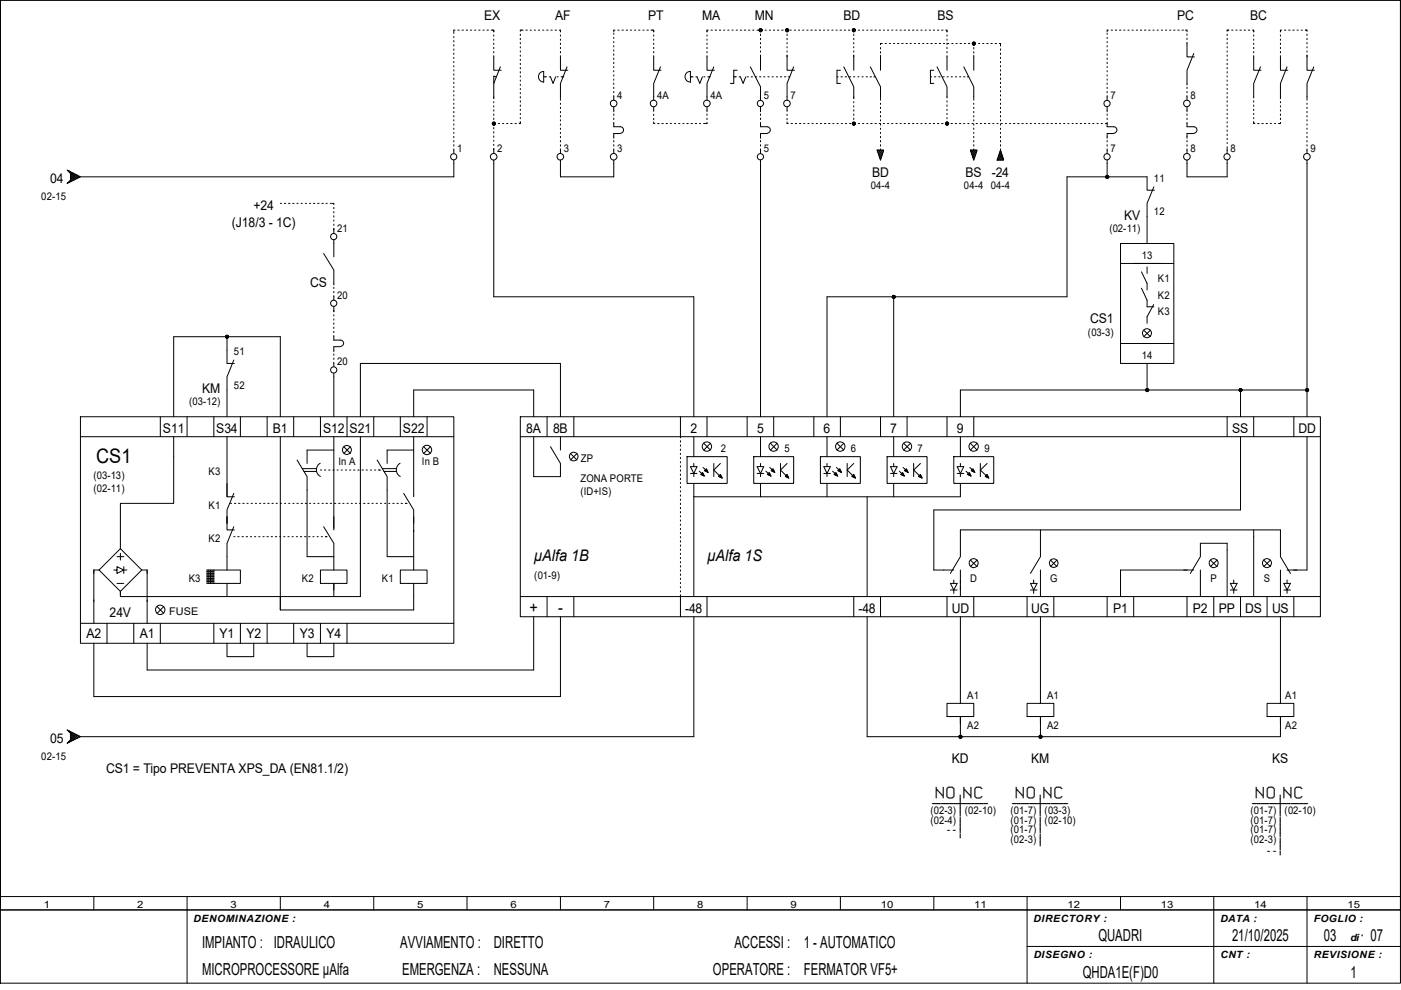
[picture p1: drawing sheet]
<svg xmlns="http://www.w3.org/2000/svg" width="297mm" height="210mm" viewBox="0 0 297 210" stroke-linecap="round" stroke-linejoin="round" font-family="sans-serif">
<g fill="none" stroke="#000" stroke-width=".21">
<path d="M.1 0h296.8v208.5h-296.8zM.1 0h296.8v193h-296.8zM96.2 6.9v.2M96.2 7.7v.3M96.2 8.6v.3M96.2 9.5v.3M96.2 10.4v.3M96.2 11.3v.3M96.2 12.1v.3M96.2 13v.3M96.2 13.9v.3M96.2 14.8v.3"/>
<path d="M96.2 15.7v.3M96.2 16.6v.2M96.2 17.4v.3M96.2 18.3v.3M96.2 19.2v.3M96.5 6.4h-.3v.3M97.1 6.4h.3M98 6.4h.3M98.8 6.4h.3M99.7 6.4h.3M100.6 6.4h.3M101.5 6.4h.3"/>
<path d="M102.4 6.4h.3M103.2 6.4h.3M104.1 6.4h.6v.4M104.7 11.8v3.1h1.6M104.7 7.4v.3M104.7 8.3v.3M104.7 9.1v.3M104.7 10v.3M104.7 10.9v.3M105.2 16.3l-.5-.2v1.6M106.1 14.2l-1.4 3.5v3.2M110.3 7.2v.3"/>
<path d="M110.3 8.1v.3M110.3 9v.3M110.3 9.9v.3M110.3 10.8v.2M110.3 11.7v.2M110.3 12.6v.2M110.3 13.4v.3M110.3 14.3v.3M110.3 15.2v.3M110.3 16.1v.2M110.3 17v.2M110.3 17.9v.2"/>
<path d="M110.3 18.8v.2M110.3 19.6v.3M110.9 6.4h-.6v.2M111.5 6.4h.3M112.4 6.4h.2M113.3 6.4h.2M114.2 6.4h.2M115.1 6.4h.2M115.3 17.4a1.12 1.12 0 0 1-1.1-1.1 1.12 1.12 0 0 1 1.1-1.1v2.2M115.3 16.3h.6M115.9 6.4h.3M116.5 16.3h.2l.6 1.4 .5-1.4"/>
<path d="M116.8 6.4h.3M117.7 6.4h.3M118.1 16.3h.3M118.6 6.4h.2v.4M118.8 11.8v3.1h1.6M118.8 7.4v.3M118.8 8.3v.3M118.8 9.1v.3M118.8 10v.3M118.8 10.9v.3M119 16.3h.5M120.2 14.2l-1.4 3.5v3.2"/>
<path d="M130.1 7v.3M130.1 7.9v.3M130.1 8.8v.3M130.1 9.7v.2M130.1 10.6v.2M130.1 11.4v.3M130.1 12.3v.3M130.1 13.2v.3M130.1 14.1v.3M130.1 15v.2M130.1 15.9v.2M130.1 16.8v.2"/>
<path d="M130.1 17.6v.3M130.1 18.5v.3M130.1 19.4v.3M130.4 6.4h-.3v.3M131 6.4h.3M131.9 6.4h.3M132.8 6.4h.3M133.6 6.4h.3M134.5 6.4h.3M135.4 6.4h.3M136.3 6.4h.3M137.2 6.4h.3"/>
<path d="M138 6.4h.6v.4M138.6 11.8v3.1h1.6M138.6 7.4v.3M138.6 8.3v.3M138.6 9.1v.3M138.6 10v.3M138.6 10.9v.3M140 14.2l-1.4 3.5v3.6M146.4 17.4a1.12 1.12 0 0 1-1.2-1.1 1.12 1.12 0 0 1 1.2-1.1v2.2M146.4 16.3h.5M147.5 16.3h.3l.6 1.4 .5-1.4M149.2 16.3h.3"/>
<path d="M149.9 11.8v3.1h1.6M149.9 7.4v.3M149.9 8.3v.3M149.9 9.1v.3M149.9 10v.3M149.9 10.9v.3M150.1 16.3h.5M150.2 6.4h-.3v.4M150.7 6.4h.3M151.3 14.2l-1.4 3.5v3.6M151.6 6.4h.3M152.5 6.4h.3"/>
<path d="M153.4 6.4h.3M154.3 6.4h.3M155.2 6.4h.2M155.6 16.3h.5M156.1 6.4h.2M156.3 14.9h-.7v2.8h-.7M156.7 16.3h.3l.6 1.4 .5-1.4M156.9 6.4h.3M157.8 6.4h.3M158.4 16.3h.3M158.7 6.4h.3M159.1 14.2l2.1 4.2v2.9"/>
<path d="M159.3 16.3h.3M159.6 6.4h.2M160.1 16.3h.3M160.5 6.4h.2M160.9 6.4h.7M161 16.3h.3M161.2 6.4v.2M161.2 7.2v.3M161.2 8.1v.3M161.2 9v.3M161.2 9.9v.3M161.2 10.8v.2"/>
<path d="M161.2 11.7v3.2M161.9 16.3h.3M162.2 6.4h.3M162.8 16.3h.3M163.1 6.4h.3M163.7 16.3h.3M164 6.4h.2M164.6 16.3h.2M164.8 6.4h.3M165.4 16.3h.3M165.7 6.4h.3M166.3 16.3h.3"/>
<path d="M166.6 6.4h.6M166.9 11.7v3.2h1.5M166.9 6.4v.2M166.9 7.2v.3M166.9 8.1v.3M166.9 9v.3M166.9 9.9v.3M166.9 10.8v.2M167.1 16.3h.4M167.5 6.4h.3M168.3 14.2l-1.4 3.5v3.6M168.4 6.4h.3"/>
<path d="M169.3 6.4h.2M170.2 6.4h.2M171.1 6.4h.2M171.9 6.4h.3M172.8 6.4h.3M173.7 6.4h.3M174.6 6.4h.2M175.5 6.4h.2M176.4 6.4h.2M177.2 6.4h.3M177.5 16.3h.2M178.1 6.4h.3"/>
<path d="M178.2 14.9h-.7v2.8h.7M178.3 16.3h.3M178.9 14.2l2.1 4.2v2.5M179 6.4h.3M179.2 16.3h.3M179.9 6.4h.3M180.1 16.3h.3M180.8 6.4h.6M181 16.3h.2M181 6.4v.2M181 7.2v.3M181 8.1v.3"/>
<path d="M181 9v.3M181 9.9v.3M181 10.8v.2M181 11.7v3.2M181.9 16.3h.2M182 6.4h.2M182.7 16.3h.3M182.9 6.4h.2M183.6 16.3h.3M183.8 6.4h.2M184.5 16.3h.3M184.5 14.2l2.2 4.2v2.5"/>
<path d="M184.6 6.4h.3M185.2 16.3h.4M185.5 6.4h.3M186.4 6.4h.3M186.7 10.1v.3M186.7 11v.3M186.7 11.7v3.2M187 9.2h-.3v.3M187.3 6.4h.2M187.7 9.2h.2M188.2 6.4h.2M188.5 9.2h.3"/>
<path d="M189.1 6.4h.2M189.4 9.2h.3M189.9 6.4h.3M190.3 9.2h.3M190.8 6.4h.3M191.2 9.2h.3M191.7 6.4h.3M192.1 9.2h.3M192.6 6.4h.3M193 9.2h.2M193.5 6.4h.3M193.8 9.2h.3"/>
<path d="M194.3 6.4h.3M194.7 9.2h.3M195.2 6.4h.3M195.6 9.2h.3M196.1 6.4h.3M196.5 9.2h.3M197 6.4h.3M197.3 16.3h.2M197.4 9.2h.3M197.9 6.4h.3M198 14.9h-.7v2.8h.7M198.1 16.3h.3"/>
<path d="M198.2 9.2h.3M198.7 14.2l2.1 4.2v2.4M198.8 6.4h.2M199 16.3h.3M199.1 9.2h.3M199.6 6.4h.3M199.9 16.3h.3M200 9.2h.3M200.5 6.4h.3v.4M200.8 7.4v.3M200.8 8.3v.3M200.8 9.1v.3"/>
<path d="M200.8 10v.3M200.8 10.9v.3M200.8 11.8v3.1M200.8 16.3h.2M200.9 9.2h.3M201.7 16.3h.2M201.8 9.2h.3M202.6 16.3h.2M202.7 9.2h.2M203.5 16.3h.2M203.5 9.2h.3M204.3 16.3h.3"/>
<path d="M204.3 14.2l2.2 4.2v2.5M204.4 9.2h.3M205.1 16.3h.3M205.3 9.2h.3M206.2 9.2h.6M206.5 9.2v.3M206.5 10.1v.3M206.5 11v.3M206.5 11.7v3.2M207.5 9.2h.2M208.4 9.2h.2M209.2 9.2h.3"/>
<path d="M210.1 9.2h.3M211 9.2h.3M211.9 9.2h.2v.6M212.1 10.4v.3M212.1 11.3v.3M212.1 12.1v.3M212.1 13v.3M212.1 13.9v.3M212.1 14.8v.3M212.1 15.7v.3M212.1 16.6v.2M212.1 17.4v.3"/>
<path d="M212.1 18.3v.3M212.1 19.2v.3M234.7 7v.3M234.7 7.9v.3M234.7 8.8v.3M234.7 9.7v.2M234.7 10.6v.2M234.7 11.4v.3M234.7 12.3v.3M234.7 13.2v.3M234.7 14.1v.3M234.7 15v.2"/>
<path d="M234.7 15.9v.2M234.7 16.8v.2M234.7 17.6v.3M234.7 18.5v.3M234.7 19.4v.3M235 6.4h-.3v.3M235.6 6.4h.3M236.5 6.4h.3M237.4 6.4h.3M238.2 6.4h.3M239.1 6.4h.3M240 6.4h.3"/>
<path d="M240.9 6.4h.3M241.8 6.4h.3M242.7 6.4h.2M243.5 6.4h.3M244.4 6.4h.3M245.3 6.4h.3M246.2 6.4h.3M247.1 6.4h.3M248 6.4h.2M248.8 6.4h.3M249.7 6.4h.3M250.6 6.4h.3"/>
<path d="M251.3 6.4h.4v.3M251.7 9v3.1h1.5M251.7 7.2v.3M251.7 8.1v.3M251.7 18.5v.3M251.7 19.4v.3M253.1 11.3l-1.4 3.6v3.1M260.2 7.2v.3M260.2 8.1v.3M260.2 9v.3M260.2 9.9v.3M260.2 10.8v.2"/>
<path d="M260.2 11.7v.2M260.2 12.6v.2M260.2 13.4v.3M260.2 14.3v.3M260.2 15.2v.3M260.2 16.1v.2M260.2 17v.2M260.2 17.9v.2M260.2 18.8v.2M260.2 19.6v.3M260.5 6.4h-.3v.2M261.2 6.4h.2"/>
<path d="M262 6.4h.3M262.9 6.4h.3M263.8 6.4h.3M264.7 6.4h.3M265.6 6.4h.2v.4M265.8 11.8v3.1h1.6M265.8 7.4v.3M265.8 8.3v.3M265.8 9.1v.3M265.8 10v.3M265.8 10.9v.3M267.2 14.2l-1.4 3.5v3.1"/>
<path d="M271.5 11.8v3.1h1.5M271.5 7.4v.3M271.5 8.3v.3M271.5 9.1v.3M271.5 10v.3M271.5 10.9v.3M271.7 6.4h-.2v.4M272.3 6.4h.3M272.9 14.2l-1.4 3.5v3.2M273.2 6.4h.3M274.1 6.4h.3M275 6.4h.2"/>
<path d="M275.9 6.4h.2M276.8 6.4h.3v.2M277.1 11.7v3.2h1.6M277.1 7.2v.3M277.1 8.1v.3M277.1 9v.3M277.1 9.9v.3M277.1 10.8v.2M278.5 14.2l-1.4 3.5v3.2M14.2 36.1l2.9 1.4-2.9 1.4 .7-.7v-1.4zM14.3 38.8h.1M14.4 36.2h-.1"/>
<path d="M14.6 36.4v-.1l1.7 1.6 .5-.5M14.7 38.4l.2 .2M14.9 36.4l-.2 .2M14.9 37.2l.5-.5 1.1 1.1M14.9 37l1.1 1M14.9 37.4l.8 .8M14.9 38.2l.3 .2M15.2 36.6l-.3 .2M15.7 36.8l-.8 .8M16 37l-1.1 1M16.5 37.3l-1.1 1-.5-.5M16.8 37.6l-.5-.5-1.7 1.6v-.1"/>
<path d="M96.2 34v3.5h-79.1M96.2 20.1v.3M96.2 21v.3M96.2 21.9v.2M96.2 22.7v.3M96.2 23.6v.3M96.2 24.5v.3M96.2 25.4v.3M96.2 26.3v.2M96.2 27.2v.2M96.2 28.1v.2M96.2 28.9v.3"/>
<path d="M96.2 29.8v.3M96.2 30.7v.3M96.2 31.6v1M104.7 34v28.9h42.4v25.5M104.7 26.2h.3M104.7 21.5v.3M104.7 22.4v.3M104.7 23.3v.3M104.7 24.2v.3M104.7 25.1v.3M104.7 26v.5M104.7 27.1v.2"/>
<path d="M104.7 27.9v.3M104.7 28.8v.3M104.7 29.7v.3M104.7 30.6v.3M104.7 31.5v1.1M105.7 26.2h.2M106.5 26.2h.3M107.4 26.2h.3M108.3 26.2h.3M109.2 26.2h.3M110.3 25.8v.4h-.2M110.3 20.5v.3"/>
<path d="M110.3 21.4v.3M110.3 22.3v.3M110.3 23.2v.2M110.3 24v.3M110.3 24.9v.3M118.8 21v.3M118.8 21.9v.2M118.8 22.7v.3M118.8 23.6v.3M118.8 24.5v.3M118.8 25.4v.3M118.8 26.3v.2"/>
<path d="M118.8 27.2v.2M118.8 28.1v.2M118.8 28.9v.3M118.8 29.8v.3M118.8 30.7v.3M118.8 31.6v1M118.8 34v3.5h11.3v-3.5M130.1 26v.9h1.4a.7 .7 0 0 1 .7 .7 .7 .7 0 0 1-.7 .7h-1.4v1M130.1 20.3v1M130.1 22.6v1.1M130.1 24.2v.3M130.1 25.1v.3"/>
<path d="M130.1 29.8v.3M130.1 30.7v.3M130.1 31.6v1M138.6 22.6v1M138.6 24.2v.3M138.6 25.1v.3M138.6 25.9v.3h.2M139.4 26.2h.3M140.3 26.2h.3M141.2 26.2h.3M142.1 26.2h.3M143 26.2h.3"/>
<path d="M143.9 26.2h.2M144.8 26.2h.2M145.6 26.2h.3M146.5 26.2h.3M147.4 26.2h.3M148.3 26.2h.2M149.2 26.2h.2M149.9 26v.2h-.3M149.9 22.6v1.1M149.9 24.2v.3M149.9 25.1v.3M161.2 26v.9h1.4a.7 .7 0 0 1 .7 .7 .7 .7 0 0 1-.7 .7h-1.4v1"/>
<path d="M161.2 22.6v1.1M161.2 24.2v.3M161.2 25.1v.3M161.2 29.8v.3M161.2 30.7v.3M161.2 31.6v1M161.2 34v54.4M166.9 22.6v1M166.9 24.2v.3M166.9 25.1v.3M166.9 25.9v.3h.2M167.7 26.2h.3"/>
<path d="M168.6 26.2h.3M169.5 26.2h.3M170.4 26.2h.2M171.3 26.2h.2M172.2 26.2h.2M173.1 26.2h.2M173.9 26.2h.3M174.8 26.2h.3M175.7 26.2h.3M176.6 26.2h.2M177.5 26.2h.2M178.3 26.2h.3"/>
<path d="M179.2 26.2h.3M180.1 26.2h.3M180.7 26.2h.7M181 21.5v.3M181 22.4v.3M181 23.3v.3M181 24.2v.3M181 25.1v.3M181 26v.2M182 26.2h.2M182.9 26.2h.2M183.8 26.2h.2"/>
<path d="M184.6 26.2h.3M185.5 26.2h.3M186 31.8h1.4l-.7 2.2zM186 31.8v.1M186.1 32.1l.9 1M186.2 31.8l.9 1-.6 .6M186.3 32.7l.6 .7-.3 .3M186.4 26.2h.3M186.4 31.8l-.3 .4M186.4 33.3l.4 .4M186.6 31.8l.6 .6M186.6 33.9l.1 .1"/>
<path d="M186.7 21v.3M186.7 21.9v.2M186.7 22.7v.3M186.7 23.6v.3M186.7 24.5v.3M186.7 25.4v.3M186.7 26.3v.2M186.7 27.2v.2M186.7 28.1v.2M186.7 28.9v.3M186.7 29.8v.3M186.7 30.7v.3"/>
<path d="M186.7 31.6v.2M186.8 31.8l-.6 .7M187 31.8l.3 .3M187.2 31.8l-.9 1M187.3 26.2h.2M187.3 32.2l-1 .9M188.2 26.2h.2M189.1 26.2h.2M189.9 26.2h.3M190.8 26.2h.3M191.7 26.2h.3M192.6 26.2h.3"/>
<path d="M193.5 26.2h.3M194.3 26.2h.3M195.2 26.2h.3M196.1 26.2h.3M197 26.2h.3M197.9 26.2h.3M198.8 26.2h.2M199.6 26.2h.3M200.5 26.2h.5M200.8 21.4v.3M200.8 22.3v.3M200.8 23.2v.3"/>
<path d="M200.8 24v.3M200.8 24.9v.3M200.8 25.8v.4M201.6 26.2h.3M202.5 26.2h.3M203.4 26.2h.3M204.3 26.2h.3M205.2 26.2h.2M205.7 31.8h1.5l-.7 2.2zM205.8 31.8l-.1 .1M205.8 32.1l1 1M205.9 31.8l1 1"/>
<path d="M206 32.7l.7 .7-.3 .3M206.1 26.2h.2M206.2 31.8l-.3 .4M206.4 31.8l.6 .6M206.5 21v.3M206.5 21.9v.2M206.5 22.7v.3M206.5 23.6v.3M206.5 24.5v.3M206.5 25.4v.3M206.5 26.3v.2M206.5 27.2v.2"/>
<path d="M206.5 28.1v.2M206.5 28.9v.3M206.5 29.8v.3M206.5 30.7v.3M206.5 31.6v.2M206.5 33.9v.1M206.6 31.8l-.7 .7M206.8 31.8l.2 .3M206.8 32.8l-.6 .6 .4 .3M207 26.2h.2M207 31.8l-.9 1M207 32.2l-.8 .9"/>
<path d="M207.8 26.2h.3M208.7 26.2h.3M209.6 26.2h.3M210.5 26.2h.2M211.4 26.2h.2M211.4 34h.1M211.5 33.7l.3 .3M211.6 33.4l.6 .6M211.7 33.1l.9 .9M211.8 32.8l.9 .9-.3 .3M211.9 32.4l.6 .7-.9 .9M212 32.1l.3 .3"/>
<path d="M212.1 31.8l.7 2.2h-1.4zM212.1 20.1v.3M212.1 21v.3M212.1 21.9v.2M212.1 22.7v.3M212.1 23.6v.3M212.1 24.5v.3M212.1 25.4v.3M212.1 26.3v.2M212.1 27.2v.2M212.1 28.1v.2M212.1 28.9v.3"/>
<path d="M212.1 29.8v.3M212.1 30.7v.3M212.1 31.6v.3M212.2 32.2l-.3 .3M212.3 26.2h.2M212.3 32.5l-.6 .6M212.4 32.8l-.9 .9M212.6 33.4l-.6 .6M213.1 26.2h.3M214 26.2h.3M214.9 26.2h.3M215.8 26.2h.3"/>
<path d="M216.7 26.2h.3M217.5 26.2h.3M218.4 26.2h.3M219.3 26.2h.3M220.2 26.2h.3M221.1 26.2h.3M222 26.2h.2M222.8 26.2h.3M223.7 26.2h.3M224.6 26.2h.3M225.5 26.2h.3M226.4 26.2h.2"/>
<path d="M227.3 26.2h.2M228.1 26.2h.3M229 26.2h.3M229.9 26.2h.3M230.8 26.2h.3M231.7 26.2h.2M232.6 26.2h.2M233.5 26.2h.2M234.4 26.2h.3M234.7 26v.9h1.4a.7 .7 0 0 1 .7 .7 .7 .7 0 0 1-.7 .7h-1.4v1M234.7 20.3v1M234.7 22.6v1.1"/>
<path d="M234.7 24.2v.3M234.7 25.1v.3M234.7 29.8v.3M234.7 30.7v.3M234.7 31.6v1M234.7 34v3.5M244.6 39.6l-1.4 3.5v8.5M251.7 26v.9h1.4a.7 .7 0 0 1 .7 .7 .7 .7 0 0 1-.7 .7h-1.4v1M251.7 34v3.5h8.5v-3.5M251.7 20.3v1M251.7 22.6v1.1M251.7 24.2v.3"/>
<path d="M251.7 25.1v.3M251.7 29.8v.3M251.7 30.7v.3M251.7 31.6v1M260.2 20.5v.3M260.2 21.4v.3M260.2 22.3v.3M260.2 23.2v.2M260.2 24v.3M260.2 24.9v.3M260.2 25.8v.3M260.2 26.7v.3"/>
<path d="M260.2 27.6v.3M260.2 28.4v.3M260.2 29.3v.3M260.2 30.2v.3M260.2 31.1v.3M260.2 31.5v1.1M265.8 25.8v.4h.3M265.8 21.4v.3M265.8 22.3v.3M265.8 23.2v.3M265.8 24v.3M265.8 24.9v.3"/>
<path d="M266.7 26.2h.3M267.5 26.2h.3M268.4 26.2h.3M269.3 26.2h.3M270.2 26.2h.3M271.5 21.5v.3M271.5 22.4v.3M271.5 23.3v.3M271.5 24.2v.3M271.5 25.1v.3M271.5 26v.2h-.4M277.1 21v.3"/>
<path d="M277.1 21.9v.2M277.1 22.7v.3M277.1 23.6v.3M277.1 24.5v.3M277.1 25.4v.3M277.1 26.3v.2M277.1 27.2v.2M277.1 28.1v.2M277.1 28.9v.3M277.1 29.8v.3M277.1 30.7v.3M277.1 31.6v1"/>
<path d="M277.1 34v54.4M59.4 43.1h.3M60.3 43.1h.3M61.2 43.1h.3M62.1 43.1h.3M62.9 43.1h.3M63.8 43.1h.3M64.7 43.1h.3M65.6 43.1h.3M66.5 43.1h.3M67.3 43.1h.3M68.2 43.1h.3"/>
<path d="M68.6 53.8l2.2 3.5v3.2M69.1 43.1h.3M70 43.1h.3M70.4 43.1h.4v.3M70.8 44v.3M70.8 44.9v.3M70.8 45.8v.3M70.8 46.7v.2M70.8 47.5v.3M70.8 48.4v1.1M70.8 50.9v3.6M237.6 51.6h11.3v25.5h-11.3z"/>
<path d="M237.6 55.9h11.3M242 57.7l1.2 2.4v1.4M243.2 56.6v1.4M244.8 40.3h-1.6v-2.8h-17v25.4h-50.9v25.5M48.1 71.4v5.7h1.6M49.6 76.4l-1.5 3.5v8.5M70.8 71.2v.9h1.4a.68 .68 0 0 1 .7 .7 .68 .68 0 0 1-.7 .7M70.8 60.9v.3M70.8 61.8v.3M70.8 62.7v1M70.8 65.1v1M70.8 66.8v.2"/>
<path d="M70.8 67.6v.3M70.8 68.5v.3M70.8 69.4v.3M70.8 70.3v.3M70.8 75.1v.3M70.8 75.9v.3M70.8 76.8v1M70.8 79.2v9.2M72.2 73.5h-1.4v1.1M189.5 62.9v25.5M237.6 72.9h11.3M242 61.1l1.2 2.6v1.4h1.4"/>
<path d="M242.5 70l1.4 1.4M243.2 77.1v5.6M243.9 70l-1.4 1.4M244.6 64.6l-1.4 2.6v1.4M17.1 88.4h79.1v48h-79.1zM17.1 92.6h79.1M34 88.4v4.2M36.8 92.6v14.2h-11.3v9.6M36.8 88.4v-17h22.6v17M39.7 88.4v4.2M45.3 88.4v4.2M48.1 92.6v12.8"/>
<path d="M51 88.4v4.2M56.6 88.4v4.2M59.4 92.6v36.8h28.3v-5.7M62.3 88.4v4.2M63 97.6l2.1 3.5v17h5.7M64.1 99.4h3M64.4 100h2.7M67.9 98.3a1.6 1.6 0 0 0 0 2.7M67.9 88.4v4.2M67.9 99.7h.3M68.8 99.7h.3M69.7 99.7h.3"/>
<path d="M70.6 99.7h.3M70.8 92.6v19.8M70.8 95.5h-5.7v2.8M71.5 99.7h.2M72.3 99.7h.3M72.9 94.7l1.4 1.5M73.2 99.7h.3M73.6 88.4v4.2M74.1 99.7h.3M74.3 94.7l-1.4 1.5M75 99.7h.3M75.9 99.7h.3"/>
<path d="M76.4 88.4v-11.3h42.4v11.3M76.4 92.6v33.9h-50.9v-1M76.7 99.7h.3M77.6 99.7h.3M78.5 99.7h.3M79.2 88.4v4.2M79.4 99.7h.3M80 97.6l2.1 3.5v17h5.6M80.3 99.7h.3M81.1 99.4h3M81.4 100h2.7M84.8 98.3a1.6 1.6 0 0 0 .1 2.7"/>
<path d="M84.9 88.4v4.2M87.7 88.4v-5.7h25.5v5.7M87.7 92.6v12.8M87.7 95.5h-5.6v2.8M89.8 94.7l1.5 1.5M90.5 88.4v4.2M91.3 94.7l-1.5 1.5M110.3 88.4h169.6v42.4h-169.6zM110.3 92.6h169.6M113.2 92.6v8.5h5.6v-2.8l-2.1-3.6M116 88.4v4.2M118.8 92.6v2.9"/>
<path d="M120.9 96.2l1.4 1.4M121.7 88.4v4.2M122.3 96.2l-1.4 1.4M144.3 88.4v4.5M144.3 93.5v.3M144.3 94.4v.3M144.3 95.2v.3M144.3 96.1v.3M144.3 97v.3M144.3 97.9v.3M144.3 98.8v.3M144.3 99.7v.2"/>
<path d="M145.7 96.9h8.5v5.6h-8.5zM146.4 99h1.4l-.7 1.4zM147.1 92.6v4.3M147.1 98.3v.7M148.2 99.9l.6 .5M149.1 99.1l.5 .5M149.2 94l1.4 1.5M149.6 99.6l.2-.2 .4 .8-.9-.4zM149.6 99.7l.2-.2 .3 .6-.7-.3zM149.6 99.7h.1l.2 .2zM149.7 99.7l.1 .1zM149.7 99.6l.3 .4-.5-.2z"/>
<path d="M149.9 88.4v4.2M150.6 94l-1.4 1.5M151.3 98.3v2.8M152.7 98.3l-1.4 1.4 1.4 1.4M158.4 88.4v4.2M159.8 96.9h8.5v5.6h-8.5zM160.5 99h1.4l-.7 1.4zM161.2 92.6v4.3M161.2 98.3v.7M162.4 99.9l.5 .5M163.2 99.1l.5 .5M163.4 94l1.4 1.5"/>
<path d="M163.7 99.6l.2-.2 .4 .8-.8-.4zM163.8 99.7h.1l.1 .2zM163.8 99.7l.1 .1zM163.9 99.5l.3 .6-.6-.3zM163.9 99.6l.2 .4-.4-.2zM164 88.4v4.2M164.8 94l-1.4 1.5M165.5 98.3v2.8M166.9 98.3l-1.4 1.4 1.4 1.4M172.5 88.4v4.2M173.9 96.9h8.5v5.6h-8.5zM174.7 99h1.4l-.8 1.4z"/>
<path d="M175.3 92.6v4.3M175.3 98.3v.7M176.5 99.9l.5 .5M177.3 99.1l.5 .5M177.5 94l1.4 1.5M177.8 99.6l.3-.2 .3 .8-.8-.4zM177.9 99.7l.1-.1 .2 .4-.4-.2zM177.9 99.7h.1l.1 .2zM178 99.7l.1 .1zM178 99.5l.3 .6-.6-.3zM178.2 88.4v4.2M178.9 94l-1.4 1.5"/>
<path d="M179.6 98.3v2.8M181 98.3l-1.4 1.4 1.4 1.4M186.7 88.4v4.2M188.1 96.9h8.5v5.6h-8.5zM188.8 99h1.4l-.7 1.4zM189.5 92.6v4.3M189.5 98.3v.7M190.7 99.9l.5 .5M191.5 99.1l.5 .5M191.6 94l1.4 1.5M191.8 99.8l.4-.4 .4 .8zM192 99.8l.1-.1 .2 .2z"/>
<path d="M192 99.7l.1-.1 .3 .4-.5-.2zM192.1 99.7l.1 .1zM192.1 99.5l.4 .6-.6-.3zM192.3 88.4v4.2M193 94l-1.4 1.5M193.7 98.3v2.8M195.2 98.3l-1.5 1.4 1.5 1.4M200.8 88.4v4.2M202.2 96.9h8.5v5.6h-8.5zM202.9 99h1.4l-.7 1.4zM203.6 92.6v4.3M203.6 98.3v.7"/>
<path d="M204.8 99.9l.5 .5M205.6 99.1l.5 .5M205.7 94l1.5 1.5M206.1 99.6l.2-.2 .4 .8-.8-.4zM206.1 99.8l.2-.1 .1 .2zM206.2 99.7l.1-.1 .2 .4-.4-.2zM206.2 99.7h.1M206.3 99.5l.3 .6-.6-.3zM206.5 88.4v4.2M207.2 94l-1.5 1.5M207.9 98.3v2.8M209.3 98.3l-1.4 1.4 1.4 1.4"/>
<path d="M260.2 88.4v4.2M263 92.6v15.6h-65v12.7h4.2M263 82.7v5.7M265.8 88.4v4.2M274.3 88.4v4.2M277.1 92.6v28.3h-4.2M277.1 82.7h-73.5v5.7M24.8 118.1h1.4M25.5 117.3v1.5M48.1 102.5v2.9h1.6M48.8 106.8h.3M49.6 111.7l-1.5 3.5v5.7"/>
<path d="M49.6 104.6l-1.5 3.6v4.2h1.6M49.6 113.8h.2M49.7 106.8h.3M50.4 113.8h.3M50.6 106.8h.3M51.3 113.8h.3M51.5 106.8h.3M52.2 113.8h.3M52.4 106.8h.2M53.1 113.8h.2M53.3 106.8h.2M54 113.8h.2"/>
<path d="M54.1 106.8h.3M54.9 113.8h.2M55 106.8h.3M55.7 113.8h.3M55.9 106.8h.3M56.6 113.8h.3M56.8 106.8h.3M57.5 113.8h.3M57.7 106.8h.3M58.4 113.8h.3M58.5 106.8h.3M59.3 113.8h.2"/>
<path d="M59.4 106.8h.3M60.2 113.8h.2M60.3 106.8h.3M61 113.8h.3M61.2 106.8h.3M61.9 113.8h.3M62.1 106.8h.3M62.8 113.8h.3M62.9 106.8h.3M63.7 113.8h.3M63.8 106.8h.3M64.6 113.8h.3"/>
<path d="M64.7 106.8h.3M65.4 113.8h.3M65.6 106.8h.3M66.3 113.8h.3M66.5 106.8h.3M67.2 113.8h.3M67.4 106.8h.2M68.1 113.8h.3M68.3 106.8h.2M68.6 111.7l2.2 3.5v2.9M69 113.8h.3M69.1 106.8h.3"/>
<path d="M70 106.8h.3M70.8 118.1v2.8M70.9 106.8h.3M71.8 106.8h.3M72.7 106.8h.2M73.6 106.8h.2M74.5 106.8h.2M75.3 106.8h.3M76.2 106.8h.3M77.1 106.8h.3M78 106.8h.3M78.9 106.8h.2"/>
<path d="M79.8 106.8h.2M80.6 106.8h.3M81.5 106.8h.3M82.4 106.8h.3M83.3 106.8h.3M84.2 106.8h.3M85 106.8h.3M85.6 104.6l2.1 3.6v2.8M85.9 106.8h.4M87.7 109.6v11.3M144.3 100.5v.3M144.3 101.4v.3"/>
<path d="M144.3 102.3v.3M144.3 103.2v.3M144.3 104.1v.3M144.3 105v.2M144.3 105.9v.2M144.3 106.7v.3M144.3 107.6v.3M144.3 108.5v.3M144.3 109.4v.2M144.3 110.3v.2M144.3 111.2v.2M144.3 112.1v.2"/>
<path d="M144.3 112.9v.3M144.3 113.8v.3M144.3 114.7v.3M144.3 115.6v.3M144.3 116.5v.2M144.3 117.3v.3M144.3 118.2v.3M144.3 119.1v.3M144.3 120v.3M146.4 100.4h1.4M147.1 100.4v.7M147.1 102.5v24"/>
<path d="M148.8 100.4l.2-.2 .3 .8-.7-.4zM148.8 100.5l.2-.2 .3 .6-.7-.3zM148.9 100.5l.1 .1zM148.9 100.4l.3 .4-.5-.2zM148.9 100.5l.2 .2-.3-.1zM152.5 101l.2-.2 .2 .5zM152.5 100.8l.2-.2 .5 .8-.8-.4zM152.6 100.9l.1-.2 .3 .6-.6-.3zM152.6 101l.1-.1 .1 .2zM152.7 101h.1M160.5 100.4h1.4M161.2 100.4v.7"/>
<path d="M161.2 102.5v2.9M162.9 100.4l.2-.2 .4 .8-.8-.4zM162.9 100.5l.2-.2 .3 .6-.6-.3zM163 100.5h.1l.1 .2zM163 100.5l.1 .1zM163.1 100.4l.2 .4-.4-.2zM166.7 100.8l.2-.2 .4 .8-.8-.4zM166.8 100.9l.2 .2-.3-.1zM166.8 101h.1zM166.8 100.8l.3 .5-.5-.3zM166.9 100.7l.3 .6-.7-.3zM174.7 100.4h1.4"/>
<path d="M175.3 100.4v.7M175.3 102.5v2.9M177 100.4l.2-.2 .4 .8-.8-.4zM177.1 100.5l.1-.2 .3 .6-.6-.3zM177.1 100.5h.1l.1 .2zM177.2 100.5v.1zM177.2 100.4l.3 .4-.5-.2zM180.8 100.8l.2-.2 .4 .8-.8-.4zM180.8 100.9l.2-.2 .3 .6-.6-.3zM180.9 100.9l.2 .2zM180.9 101h.1zM181 100.8l.2 .5-.4-.3z"/>
<path d="M183.9 105.4v21.1M188.8 100.4h1.4M189.5 100.4v.7M189.5 102.5v2.9M191 100.6l.4-.4 .4 .8zM191.2 100.5l.1-.1 .3 .4-.5-.2zM191.3 100.5l.2 .2zM191.3 100.5l.1 .1zM191.3 100.3l.4 .6-.7-.3zM194.9 100.8l.3-.2 .3 .8-.8-.4zM195 100.9l.2-.2 .2 .6-.6-.3zM195 100.9l.2 .2z"/>
<path d="M195.1 101h.1zM195.1 100.8l.3 .5-.5-.3zM202.9 100.4h1.4M203.6 100.4v.7M203.6 102.5v2.9h-56.5M205.3 100.6l.2-.2 .2 .4zM205.3 100.4l.2-.2 .4 .8-.8-.4zM205.3 100.6l.2-.1 .1 .2zM205.4 100.5l.1 .1zM205.5 100.3l.3 .6-.6-.3zM205.7 118.8l1.5 1.4M207.2 118.8l-1.5 1.4"/>
<path d="M209.1 100.8l.2-.2 .4 .8-.8-.4zM209.2 100.9l.2 .2zM209.2 101h.1zM209.3 100.7l.3 .6-.6-.3zM209.3 100.8l.2 .5-.5-.3zM220.6 112.4v5.7l-2.1 3.5M222.7 118.8l1.4 1.4M224.1 118.8l-1.4 1.4M256.6 118.8l1.5 1.4M258.1 118.8l-1.5 1.4M265.8 112.4v14.1M267.9 118.8l1.5 1.4"/>
<path d="M269.4 118.8l-1.5 1.4M17.1 132.2h79.1M21 120.9h-1.1v11.3M21 120.9l4.5-4.5 4.6 4.5-4.6 4.5zM22.7 132.2v4.2M24.1 120.9h.7v-.7l1.4 .7-1.4 .7v-.7M24.8 123.7h1.4M26.2 120.2v1.4M26.2 120.9h.7M28.4 132.2v4.2M30.1 120.9h1.1v11.3M33.3 128.7l1.4 1.4"/>
<path d="M34 132.2v4.2M34.7 128.7l-1.4 1.4M43.9 122.3h1.4M43.9 122h1.4M43.9 121.6h1.4M43.9 121.2h1.4M43.9 122.7h1.4M43.9 123h1.4M43.9 123.4h1.4M44.3 120.9v2.8M44.6 120.9v2.8M45 120.9v2.8"/>
<path d="M45.3 120.9h5.7v2.8h-5.7zM45.3 132.2v4.2M45.3 120.9h-1.4v2.8h1.4M48.1 136.4v2.9h5.7v-2.9M48.1 123.7v2.8M51 132.2v4.2M56.6 132.2v4.2M62.3 132.2v4.2M65.1 136.4v2.9h5.7v-2.9M67.9 120.9h5.7v2.8h-5.7zM67.9 132.2v4.2M70.8 123.7v2.8"/>
<path d="M73.6 132.2v4.2M84.9 120.9h5.6v2.8h-5.6zM110.3 126.5h169.6M113.2 130.8v11.3h-82v-5.7M116 126.5v4.3M118.8 130.8v16.9h-98.9v-11.3M121.7 126.5v4.3M144.3 120.9v.3M144.3 121.8v.2M144.3 122.6v.3M144.3 123.5v.3M144.3 124.4v.3"/>
<path d="M144.3 125.3v.3M144.3 126.2v4.6M147.1 130.8v25.5h-130M149.9 126.5v4.3M181 126.5v4.3M183.9 130.8v25.5h87.6v-2.9M186.7 126.5v4.3M200.8 126.5v4.3M201.5 121.6l2.1-3.5v-5.7h67.9v5.7l2.1 3.5M201.5 123.7h1.4l-.7 1.4zM201.5 125.1h1.4M202.2 123v.7"/>
<path d="M202.2 125.1v.8M203.6 120.9v5.6M203.6 130.8v18.4M206.5 126.5v4.3M217.8 126.5v4.3M218.5 123.7h1.4l-.7 1.4zM218.5 125.1h1.4M219.2 123v.7M219.2 125.1v.8M220.6 120.9v5.6M220.6 130.8v18.4M223.4 126.5v4.3"/>
<path d="M234.7 126.5v4.3M240.4 126.5v4.3M251.7 126.5v4.3M252.4 121.6l2.1-3.5v-2.9h5.7v11.3M253.1 120.9h-15.5v5.6M254.5 120.9v5.6M257.3 126.5v4.3M260.9 123.7h1.4l-.7 1.4zM260.9 125.1h1.4M261.6 123v.7M261.6 125.1v.8M263 126.5v4.3"/>
<path d="M268.6 126.5v4.3M271.5 120.9v5.6M271.5 130.8v18.4M272.2 123.7h1.4l-.7 1.4zM272.2 125.1h1.4M272.9 123v.7M272.9 125.1v.8M274.3 126.5v4.3M14.2 154.8l2.9 1.5-2.9 1.3 .7-.7v-1.4zM14.3 157.5l.1 .1M14.4 154.9h-.1M14.6 155.2v-.2l1.7 1.6 .5-.5"/>
<path d="M14.7 157.1l.2 .2M14.9 155.2l-.2 .1M14.9 156l.5-.6 1.1 1.1M14.9 155.7l1.1 1.1M14.9 156.1l.8 .8M14.9 156.9l.3 .3M15.2 155.3l-.3 .3M15.7 155.6l-.8 .7M16 155.7l-1.1 1.1M16.5 156l-1.1 1-.5-.5M16.8 156.4l-.5-.6-1.7 1.6v-.1M200.8 149.2h5.7v2.8h-5.7z"/>
<path d="M203.6 152v1.4zM203.6 153.4v2.9M217.8 149.2h5.6v2.8h-5.6zM220.6 152v1.4zM220.6 153.4v2.9M268.6 149.2h5.7v2.8h-5.7zM271.5 152v1.4zM.1 193h296.8M.1 190.2h296.8M19.9 190.2v2.8M39.7 190.2v18.3M59.4 190.2v2.8"/>
<path d="M79.2 190.2v2.8M99 190.2v2.8M118.8 190.2v2.8M138.6 190.2v2.8M158.4 190.2v2.8M178.2 190.2v2.8M198 190.2v2.8M217.8 190.2v18.3M237.6 190.2v2.8M257.3 190.2v18.3M277.1 190.2v18.3M217.8 200.7h79.1"/>
<circle cx="161.3" cy="6.4" r=".32"/>
<circle cx="166.9" cy="6.4" r=".32"/>
<circle cx="181" cy="6.4" r=".32"/>
<circle cx="206.5" cy="9.2" r=".32"/>
<circle cx="96.2" cy="33.3" r=".66"/>
<circle cx="104.7" cy="33.2" r=".7"/>
<circle cx="104.7" cy="26.2" r=".32"/>
<circle cx="118.8" cy="33.2" r=".7"/>
<circle cx="130.1" cy="21.9" r=".7"/>
<circle cx="130.1" cy="33.2" r=".7"/>
<circle cx="138.6" cy="21.9" r=".7"/>
<circle cx="149.9" cy="21.9" r=".7"/>
<circle cx="161.2" cy="21.9" r=".66"/>
<circle cx="161.2" cy="33.3" r=".66"/>
<circle cx="166.9" cy="21.9" r=".7"/>
<circle cx="181" cy="26.2" r=".32"/>
<circle cx="200.8" cy="26.2" r=".32"/>
<circle cx="234.7" cy="21.9" r=".66"/>
<circle cx="234.7" cy="33.3" r=".66"/>
<circle cx="234.8" cy="37.5" r=".32"/>
<circle cx="251.6" cy="21.9" r=".7"/>
<circle cx="251.6" cy="33.2" r=".7"/>
<circle cx="260.1" cy="33.3" r=".66"/>
<circle cx="277.1" cy="33.2" r=".7"/>
<circle cx="70.8" cy="50.2" r=".66"/>
<circle cx="48.1" cy="71.4" r=".32"/>
<circle cx="70.8" cy="64.3" r=".66"/>
<circle cx="70.8" cy="78.5" r=".66"/>
<circle cx="189.5" cy="63" r=".32"/>
<circle cx="243.2" cy="70.7" r=".95"/>
<circle cx="73.6" cy="95.4" r=".95"/>
<circle cx="90.5" cy="95.4" r="1"/>
<circle cx="121.6" cy="96.8" r=".91"/>
<circle cx="149.9" cy="94.7" r="1"/>
<circle cx="164" cy="94.7" r="1"/>
<circle cx="178.2" cy="94.7" r="1"/>
<circle cx="192.3" cy="94.7" r="1"/>
<circle cx="206.4" cy="94.7" r="1"/>
<circle cx="243.2" cy="82.7" r=".32"/>
<circle cx="263" cy="82.7" r=".32"/>
<circle cx="277.1" cy="82.7" r=".32"/>
<circle cx="206.4" cy="119.4" r=".95"/>
<circle cx="223.4" cy="119.4" r=".91"/>
<circle cx="257.3" cy="119.4" r=".95"/>
<circle cx="268.6" cy="119.4" r=".95"/>
<circle cx="34" cy="129.3" r="1"/>
<circle cx="203.6" cy="156.3" r=".32"/>
<circle cx="220.6" cy="156.3" r=".32"/>
</g>
<path d="M288.8 198.3h.1" fill="none" stroke="#000" stroke-width=".25"/>
<g fill="#000">
<circle cx="161.3" cy="6.4" r=".32"/>
<circle cx="166.9" cy="6.4" r=".32"/>
<circle cx="181" cy="6.4" r=".32"/>
<circle cx="206.5" cy="9.2" r=".32"/>
<circle cx="104.7" cy="26.2" r=".32"/>
<circle cx="181" cy="26.2" r=".32"/>
<circle cx="200.8" cy="26.2" r=".32"/>
<circle cx="234.8" cy="37.5" r=".32"/>
<circle cx="48.1" cy="71.4" r=".32"/>
<circle cx="189.5" cy="63" r=".32"/>
<circle cx="243.2" cy="82.7" r=".32"/>
<circle cx="263" cy="82.7" r=".32"/>
<circle cx="277.1" cy="82.7" r=".32"/>
<circle cx="203.6" cy="156.3" r=".32"/>
<circle cx="220.6" cy="156.3" r=".32"/>
</g>
<text font-size="4.2" x="20.4" y="98.3">CS1</text>
<g font-size="3.5">
<text x="42.8" y="201.1">IMPIANTO : IDRAULICO</text>
<text x="84.9" y="201.1">AVVIAMENTO :</text>
<text x="104.7" y="201.1">DIRETTO</text>
<text x="155.7" y="201.1">ACCESSI :</text>
<text x="170.4" y="201.1">1 - AUTOMATICO</text>
<text x="232.9" y="199.7">QUADRI</text>
<text x="261.2" y="199.7">21/10/2025</text>
<text x="280.7" y="199.7">03</text>
<text x="290.6" y="199.7">07</text>
<text x="42.8" y="206.8">MICROPROCESSORE µAlfa</text>
<text x="85.3" y="206.8">EMERGENZA :</text>
<text x="104.7" y="206.8">NESSUNA</text>
<text x="151.2" y="206.8">OPERATORE :</text>
<text x="170.4" y="206.8">FERMATOR VF5+</text>
<text x="229.6" y="207.5">QHDA1E(F)D0</text>
<text x="286.3" y="207.5">1</text>
</g>
<g font-size="3.4">
<text x="113.2" y="119">µAlfa 1B</text>
<text x="149.9" y="119">µAlfa 1S</text>
<text x="112.3" y="130">+</text>
<text x="118.3" y="130">-</text>
</g>
<g font-size="2.8">
<text x="102.7" y="4.3">EX</text>
<text x="117.7" y="4.3">AF</text>
<text x="137.5" y="4.3">PT</text>
<text x="148.9" y="4.3">MA</text>
<text x="160.1" y="4.3">MN</text>
<text x="178.9" y="4.3">BD</text>
<text x="198.8" y="4.3">BS</text>
<text x="249.6" y="4.3">PC</text>
<text x="265.1" y="4.3">BC</text>
<text x="10.7" y="38.9">04</text>
<text x="184.9" y="37.5">BD</text>
<text x="204.7" y="37.5">BS</text>
<text x="210.3" y="37.5">-24</text>
<text x="53.7" y="44.6">+24</text>
<text x="238.4" y="46.7">KV</text>
<text x="49.1" y="48.1">(J18/3 - 1C)</text>
<text x="65.8" y="60.8">CS</text>
<text x="231.1" y="68.6">CS1</text>
<text x="42.9" y="83.4">KM</text>
<text x="34.5" y="91.9">S11</text>
<text x="45.8" y="91.9">S34</text>
<text x="57.9" y="91.9">B1</text>
<text x="68.5" y="91.9">S12 S21</text>
<text x="85.4" y="91.9">S22</text>
<text x="111.6" y="91.9">8A</text>
<text x="117.3" y="91.9">8B</text>
<text x="146.4" y="91.9">2</text>
<text x="160.5" y="91.9">5</text>
<text x="174.6" y="91.9">6</text>
<text x="188.8" y="91.9">7</text>
<text x="202.9" y="91.9">9</text>
<text x="261.3" y="91.9">SS</text>
<text x="275.3" y="91.9">DD</text>
<text x="23.2" y="130.8">24V</text>
<text x="145.2" y="130.1">-48</text>
<text x="182" y="130.1">-48</text>
<text x="201.8" y="130.1">UD</text>
<text x="218.6" y="130.1">UG</text>
<text x="236" y="130.1">P1</text>
<text x="252.9" y="130.1">P2</text>
<text x="258.4" y="130.1">PP</text>
<text x="264" y="130.1">DS</text>
<text x="269.7" y="130.1">US</text>
<text x="18.3" y="135.4">A2</text>
<text x="29.6" y="135.4">A1</text>
<text x="46.6" y="135.4">Y1</text>
<text x="52.2" y="135.4">Y2</text>
<text x="63.5" y="135.4">Y3</text>
<text x="69.2" y="135.4">Y4</text>
<text x="10.7" y="157.6">05</text>
<text x="201.8" y="161.9">KD</text>
<text x="218.6" y="161.9">KM</text>
<text x="269.7" y="161.9">KS</text>
<text x="22.5" y="164">CS1 = Tipo PREVENTA XPS_DA (EN81.1/2)</text>
</g>
<g font-size="2.2">
<text x="130.8" y="21">4</text>
<text x="139.3" y="21">4A</text>
<text x="150.6" y="21">4A</text>
<text x="161.9" y="21">5</text>
<text x="167.6" y="21">7</text>
<text x="235.4" y="21">7</text>
<text x="252.4" y="21">8</text>
<text x="96.9" y="32.3">1</text>
<text x="105.4" y="32.3">2</text>
<text x="119.5" y="32.3">3</text>
<text x="130.8" y="32.3">3</text>
<text x="161.9" y="32.3">5</text>
<text x="235.4" y="32.3">7</text>
<text x="252.4" y="32.3">8</text>
<text x="260.9" y="32.3">8</text>
<text x="277.8" y="32.3">9</text>
<text x="184.6" y="40">04-4</text>
<text x="204.4" y="40">04-4 04-4</text>
<text x="244.6" y="38.7">11</text>
<text x="8.8" y="42.5">02-15</text>
<text x="244.6" y="45.7">12</text>
<text x="71.5" y="49.2">21</text>
<text x="235.2" y="49.2">(02-11)</text>
<text x="242.1" y="54.9">13</text>
<text x="245.5" y="59.8">K1</text>
<text x="71.5" y="63.4">20</text>
<text x="245.5" y="63.4">K2</text>
<text x="230.7" y="71.2">(03-3)</text>
<text x="245.5" y="66.9">K3</text>
<text x="49.6" y="75.4">51</text>
<text x="71.5" y="77.5">20</text>
<text x="242.1" y="76.1">14</text>
<text x="49.6" y="82.5">52</text>
<text x="40.1" y="86">(03-12)</text>
<text x="152.9" y="95.9">2</text>
<text x="166.3" y="95.9">5</text>
<text x="180.4" y="95.9">6</text>
<text x="194.6" y="95.9">7</text>
<text x="208.7" y="95.9">9</text>
<text x="19.8" y="101.5">(03-13)</text>
<text x="44.2" y="100.8">K3</text>
<text x="71.8" y="98.7">In A</text>
<text x="89.4" y="98.7">In B</text>
<text x="123.1" y="98">ZP</text>
<text x="19.8" y="104.4">(02-11)</text>
<text x="44.2" y="107.9">K1</text>
<text x="123.1" y="102.2">ZONA PORTE</text>
<text x="123.1" y="105.1">(ID+IS)</text>
<text x="44.2" y="115">K2</text>
<text x="40" y="123.4">K3</text>
<text x="64" y="123.4">K2</text>
<text x="81" y="123.4">K1</text>
<text x="113.3" y="122.7">(01-9)</text>
<text x="205.7" y="123.4">D</text>
<text x="222.6" y="123.4">G</text>
<text x="256.7" y="123.4">P</text>
<text x="268" y="123.4">S</text>
<text x="35.9" y="130.5">FUSE</text>
<text x="205.1" y="148.2">A1</text>
<text x="222" y="148.2">A1</text>
<text x="272.5" y="148.2">A1</text>
<text x="205.1" y="154.6">A2</text>
<text x="222" y="154.6">A2</text>
<text x="272.5" y="154.6">A2</text>
<text x="8.8" y="161.2">02-15</text>
<text x="196.8" y="171.5">ttttttttttttt</text>
<text x="197.3" y="172.6">(02-3)</text>
<text x="198.4" y="169.2">NO NC</text>
<text x="204.6" y="172.6">(02-10)</text>
<text x="213.8" y="171.5">ttttttttttttt</text>
<text x="214.2" y="172.6">(01-7)</text>
<text x="215.4" y="169.2">NO NC</text>
<text x="221.5" y="172.6">(03-3)</text>
<text x="264.7" y="171.5">ttttttttttttt</text>
<text x="265.1" y="172.6">(01-7)</text>
<text x="266.3" y="169.2">NO NC</text>
<text x="272.4" y="172.6">(02-10)</text>
<text x="197.3" y="174.7">(02-4)</text>
<text x="200.8" y="176.8">- -</text>
<text x="204.8" y="178.5" transform="rotate(-90 204.8 178.5)">tttttttttt</text>
<text x="214.2" y="174.7">(01-7)</text>
<text x="214.2" y="176.8">(01-7)</text>
<text x="214.2" y="178.9">(02-3)</text>
<text x="221.5" y="174.7">(02-10)</text>
<text x="265.1" y="176.8">(01-7)</text>
<text x="265.1" y="178.9">(02-3)</text>
<text x="265.1" y="174.7">(01-7)</text>
<text x="221.7" y="180.3" transform="rotate(-90 221.7 180.3)">tttttttttttt</text>
<text x="268.6" y="181.1">- -</text>
<text x="272.6" y="182.1" transform="rotate(-90 272.6 182.1)">tttttttttttttt</text>
</g>
<g font-size="2.1">
<text x="9.3" y="192.6">1</text>
<text x="29.1" y="192.6">2</text>
<text x="41.1" y="195.5">DENOMINAZIONE :</text>
<text x="48.9" y="192.6">3</text>
<text x="68.7" y="192.6">4</text>
<text x="88.5" y="192.6">5</text>
<text x="108.2" y="192.6">6</text>
<text x="128.1" y="192.6">7</text>
<text x="147.8" y="192.6">8</text>
<text x="167.6" y="192.6">9</text>
<text x="186.7" y="192.6">10</text>
<text x="206.5" y="192.6">11</text>
<text x="219.2" y="195.5">DIRECTORY :</text>
<text x="226.3" y="192.6">12</text>
<text x="246.1" y="192.6">13</text>
<text x="258.7" y="195.5">DATA :</text>
<text x="265.9" y="192.6">14</text>
<text x="278.5" y="195.5">FOGLIO :</text>
<text x="285.7" y="192.6">15</text>
<text x="219.2" y="203.2">DISEGNO :</text>
<text x="258.7" y="203.2">CNT :</text>
<text x="278.6" y="203.2">REVISIONE :</text>
<text x="286.3" y="199.7">di</text>
</g>
</svg>
